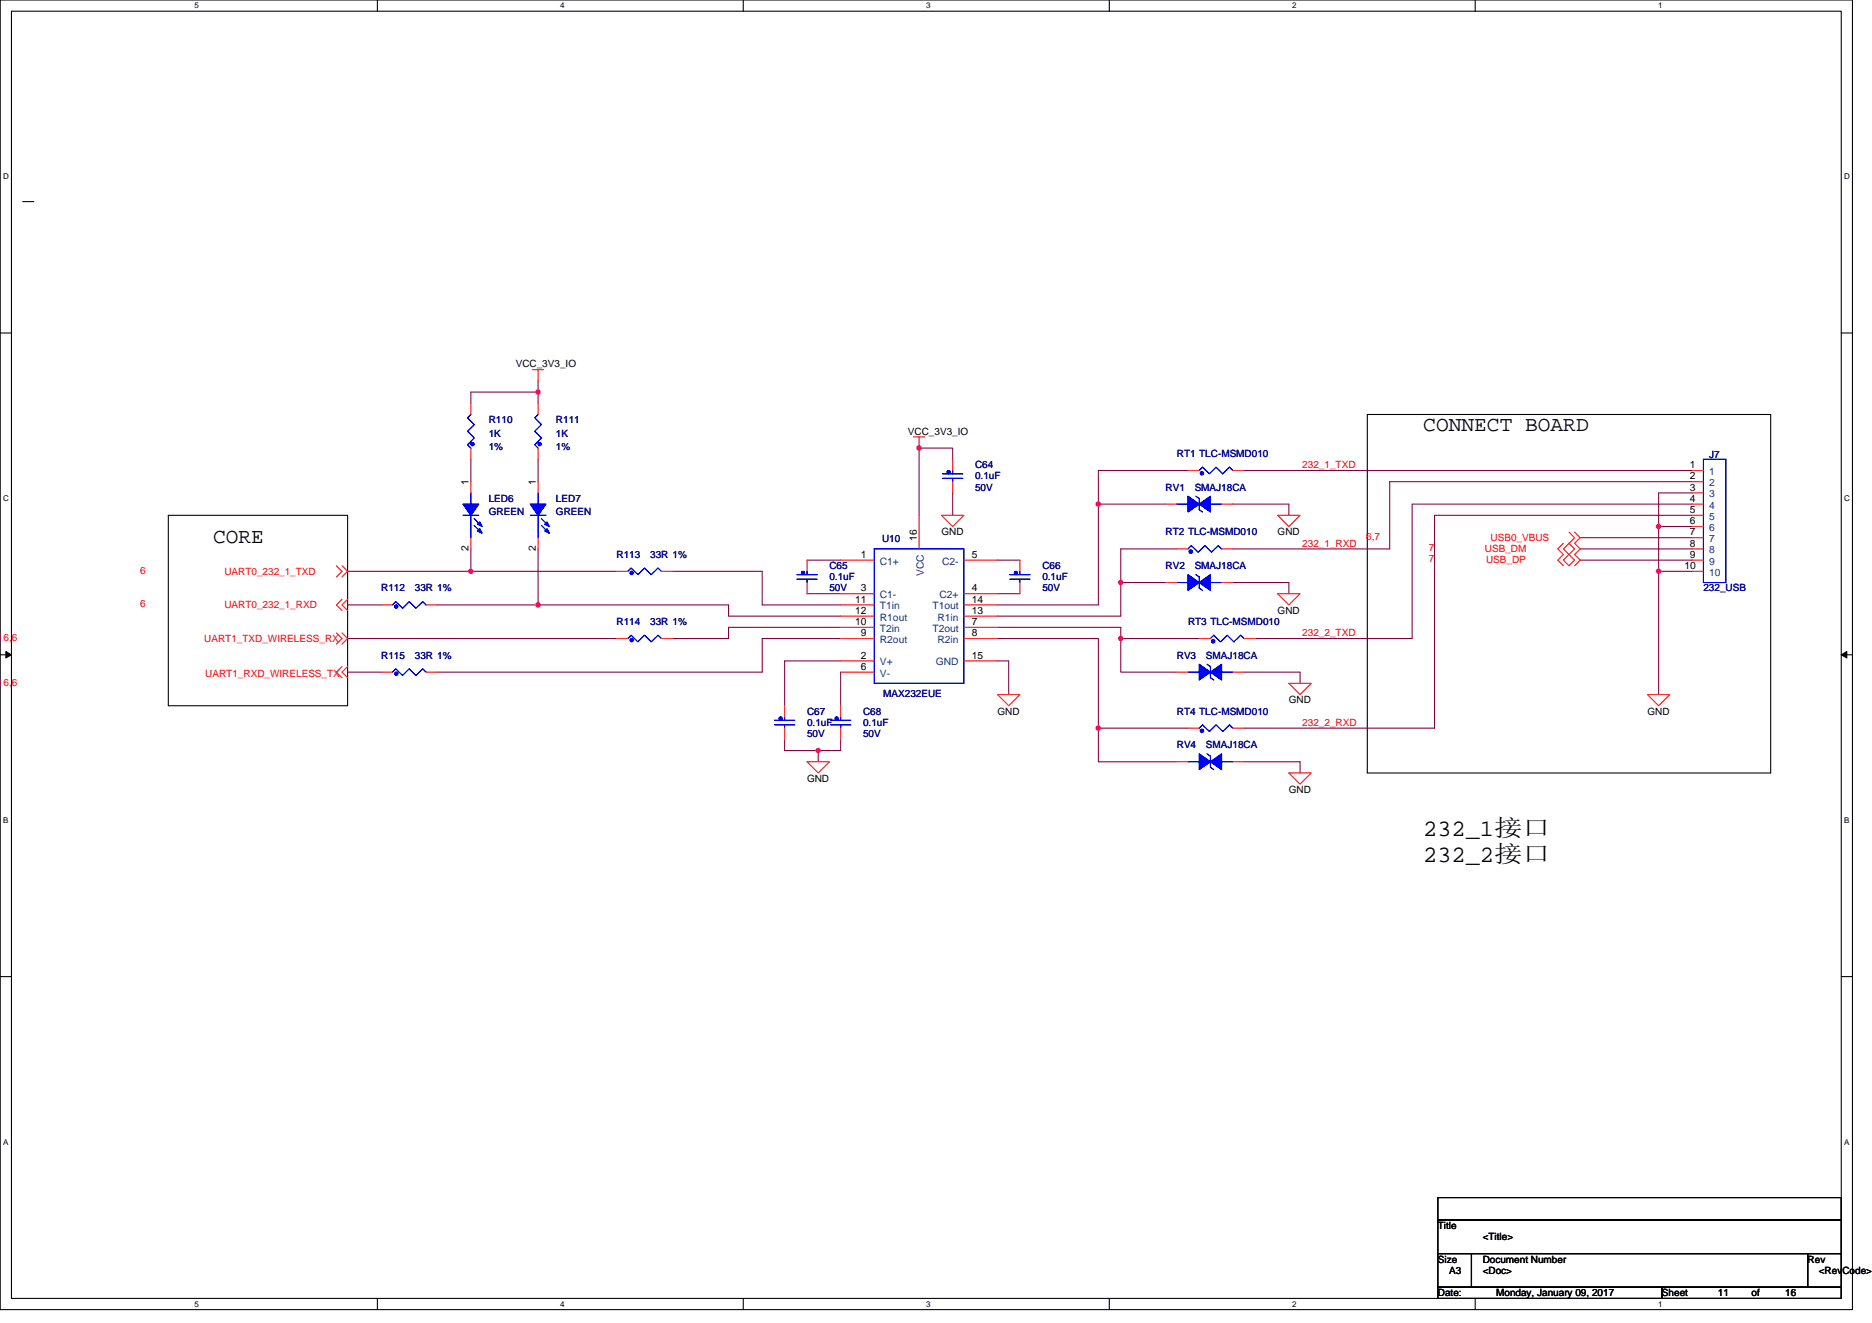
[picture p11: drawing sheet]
<svg xmlns="http://www.w3.org/2000/svg" width="297mm" height="210mm" viewBox="0 0 297 210" stroke-linecap="round" stroke-linejoin="round" font-family="sans-serif">
<path d="M0 0h293.9v207.9h-293.9zM1.8 1.8h290.4v204.3h-290.4z" fill="none" stroke="#000" stroke-width=".17"/>
<g fill="#fff">
<path d="M30.8 .2h.7v1.4h-.7z"/>
<path d="M30.8 206.3h.7v1.4h-.7z"/>
</g>
<path d="M59.9 0v1.8M59.9 206.1v1.8" fill="none" stroke="#000" stroke-width=".17"/>
<g fill="#fff">
<path d="M88.9 .2h.7v1.4h-.7z"/>
<path d="M88.9 206.3h.7v1.4h-.7z"/>
</g>
<path d="M117.9 0v1.8M117.9 206.1v1.8" fill="none" stroke="#000" stroke-width=".17"/>
<g fill="#fff">
<path d="M147 .2h.7v1.4h-.7z"/>
<path d="M147 206.3h.7v1.4h-.7z"/>
</g>
<path d="M176 0v1.8M176 206.1v1.8" fill="none" stroke="#000" stroke-width=".17"/>
<g fill="#fff">
<path d="M205 .2h.7v1.4h-.7z"/>
<path d="M205 206.3h.7v1.4h-.7z"/>
</g>
<path d="M234.1 0v1.8M234.1 206.1v1.8" fill="none" stroke="#000" stroke-width=".17"/>
<g fill="#fff">
<path d="M263.1 .2h.7v1.4h-.7z"/>
<path d="M263.1 206.3h.7v1.4h-.7z"/>
<path d="M.5 27.3h.9v1.4h-.9z"/>
<path d="M292.6 27.3h.9v1.4h-.9z"/>
<path d="M.5 78.4h.9v1.4h-.9z"/>
<path d="M292.6 78.4h.9v1.4h-.9z"/>
</g>
<path d="M0 52.9h1.8M292.2 52.9h1.7" fill="none" stroke="#000" stroke-width=".17"/>
<g fill="#fff">
<path d="M.5 129.5h.8v1.4h-.8z"/>
<path d="M292.6 129.5h.9v1.4h-.9z"/>
</g>
<path d="M0 103.9h1.8M292.2 103.9h1.7" fill="none" stroke="#000" stroke-width=".17"/>
<path d="M.9 103.4l.9 .5-.9 .5zM292.2 103.9l.8-.5v1z" fill="#000" stroke="#000" stroke-width=".16"/>
<g fill="#fff">
<path d="M.5 180.5h.8v1.4h-.8z"/>
<path d="M292.6 180.5h.9v1.4h-.9z"/>
</g>
<path d="M3.6 32h1.8M217 65.8h64v56.9h-64zM26.7 81.8h28.5v30.2h-28.5zM0 155h1.8M292.2 155h1.7M228.2 190.1h64v3.5h-64zM228.2 193.6h64v5.4h-64zM228.2 199h5.3v5.3h-5.3zM233.5 199h53.3v5.3h-53.3zM286.8 199h5.4v5.3h-5.4zM228.2 204.3h35.5v1.8h-35.5zM263.7 204.3h28.5v1.8h-28.5z" fill="none" stroke="#000" stroke-width=".17"/>
<g fill="none" stroke="#800040" stroke-width=".17">
<path d="M74.7 72.9v3.6M85.4 62.2v1.8M85.4 62.2h-10.7v1.8M85.4 72.9v3.6M85.4 60.5v1.7M151.2 72.9v-1.8h-5.4v10.7M151.2 78.2v3.6M188.5 74.7h-14.2v5.3h10.7M197.4 74.7h71.1M268.5 76.5h-48v10.6h-24.9M268.5 78.2h-5.3v5.4h5.3M55.2 90.7h19.5"/>
<path d="M55.2 96h5.3M69.4 96h16M74.7 87.1v3.6M74.7 90.7h23.1M85.4 87.1v8.9M85.4 96h30.2v1.8h17.8M106.7 90.7h14.2v5.3h12.5M128.1 88.9h5.3M128.1 94.2h5.3M133.4 99.6h-17.8v1.7h-8.9M158.3 88.9h3.5M158.3 94.2h3.5"/>
<path d="M158.3 99.6h19.5v1.7M174.3 80v16h-16M177.8 92.5v5.3h-19.5M177.8 92.5h7.2M186.7 87.1h-8.9v5.4M195.6 92.5h8.9v1.7M195.6 80h8.9v1.8M250.7 85.3h17.8M250.7 87.1h17.8M250.7 88.9h17.8M263.2 83.6v7.1h5.3M263.2 90.7v19.5"/>
<path d="M268.5 80h-44.4v21.3h-24.9M268.5 81.8h-40.9v33.8h-30.2M55.2 101.3h42.6M55.2 106.7h5.3M124.5 117.3v1.8h5.3M129.8 119.1v1.8M133.4 106.7v5.3M133.4 104.9h-8.9v7.1M133.4 117.3v1.8h-3.6M133.4 101.3h-12.5v5.4h-51.5M158.3 104.9h1.8v5.3M158.3 101.3h16v14.3"/>
<path d="M174.3 115.6v5.3h12.4M174.3 115.6h14.2M177.8 101.3h12.5M177.8 101.3v5.4h8.9M197.4 106.7h8.9v1.8M197.4 120.9h8.9v1.8"/>
</g>
<g fill="#f0f" stroke="#f0f" stroke-width=".17">
<circle cx="129.8" cy="119.1" r=".35"/>
<circle cx="85.4" cy="62.2" r=".35"/>
<circle cx="74.7" cy="90.7" r=".35"/>
<circle cx="85.4" cy="96" r=".35"/>
<circle cx="174.3" cy="80" r=".35"/>
<circle cx="177.8" cy="92.4" r=".35"/>
<circle cx="174.3" cy="115.6" r=".35"/>
<circle cx="177.8" cy="101.3" r=".35"/>
<circle cx="145.8" cy="71.1" r=".35"/>
<circle cx="263.2" cy="90.7" r=".35"/>
<circle cx="263.2" cy="83.6" r=".35"/>
</g>
<g fill="none" stroke="#f00" stroke-width=".17">
<path d="M84.5 58.7h1.8M85.4 58.7v1.8M74.7 71.1v1.8M74.7 64v1.8M74.7 76.5v1.7M85.4 76.5v1.7M85.4 71.1v1.8M85.4 64v1.8M144.9 69.3h1.8M145.8 69.3v1.8M151.2 72.9v1.8M151.2 76.5v1.7"/>
<path d="M188.5 74.7h1.8M195.6 74.7h1.8M268.5 74.7h1.8M268.5 76.5h1.8M268.5 78.2h1.8M53.4 89.8l.9 .9-.9 .9M54.3 89.8l.9 .9-.9 .9M54.3 95.1l-.9 .9 .9 .9M55.2 95.1l-.9 .9 .9 .9M60.5 96h1.8M67.6 96h1.8M74.7 85.3v1.8"/>
<path d="M85.4 85.3v1.8M97.8 90.7h1.8M104.9 90.7h1.8M128.1 88.9v1.8M128.1 92.5v1.7M133.4 88.9h5.3M133.4 94.2h5.3M133.4 96h5.3M133.4 97.8h5.3M133.4 99.6h5.3M145.8 81.8v5.3M149.4 81.8h3.5l-1.7 1.8z"/>
<path d="M152.9 99.6h5.4M152.9 97.8h5.4M152.9 96h5.4M152.9 94.2h5.4M152.9 88.9h5.4M161.8 88.9v1.8M161.8 92.5v1.7M185 92.5h1.7M185 80h1.7M186.7 87.1h1.8M193.8 92.5h1.8M193.8 80h1.8"/>
<path d="M193.8 87.1h1.8M202.7 81.8h3.6l-1.8 1.8zM202.7 94.2h3.6l-1.8 1.8zM248.1 86.2l-.9 .9 .9 .9-.9 .9 .9 .9M248.1 88.9l.9-.9 .8 .9-.8 .9zM249 84.5l.8 .8-.8 .9M249 86.2l.8 .9-.8 .9M249 86.2l-.9 .9 .9 .9M249.8 84.5l.9 .8-.9 .9 .9 .9-.9 .9 .9 .9-.9 .9M268.5 80h1.8M268.5 81.8h1.8M268.5 83.6h1.8"/>
<path d="M268.5 85.3h1.8M268.5 87.1h1.8M268.5 88.9h1.8M268.5 90.7h1.8M53.4 100.5l.9 .8-.9 .9M54.3 100.5l.9 .8-.9 .9M54.3 105.8l-.9 .9 .9 .9M55.2 105.8l-.9 .9 .9 .9M60.5 106.7h1.8M67.6 106.7h1.8M97.8 101.3h1.8M104.9 101.3h1.8"/>
<path d="M124.5 112v1.8M124.5 115.6v1.7M133.4 104.9h5.3M133.4 101.3h5.3M133.4 106.7h5.3M133.4 112v1.8M133.4 115.6v1.7M152.9 104.9h5.4M152.9 101.3h5.4M158.3 110.2h3.5l-1.7 1.8zM186.7 106.7h1.8M188.5 115.6h1.8"/>
<path d="M190.3 101.3h1.8M195.6 115.6h1.8M195.6 106.7h1.8M197.4 101.3h1.8M204.5 108.5h3.6l-1.8 1.7zM261.4 110.2h3.6l-1.8 1.8zM128.1 120.9h3.5l-1.8 1.8zM186.7 120.9h1.8M195.6 120.9h1.8M204.5 122.7h3.6l-1.8 1.8z"/>
</g>
<g fill="none" stroke="#00f" stroke-width=".17">
<path d="M74.7 65.8l-.5 .5 1 1.1-1 1.1 1 1-1 1.1 .5 .5M74.7 78.2v1.8M85.4 78.2v1.8M85.4 65.8l-.5 .5 1 1.1-1 1.1 1 1-1 1.1 .5 .5M149.6 75.9h3.2M149.6 75.2h3.2M151.2 75.9v.6M151.2 74.7v.5M189.8 78.8l.5 .3v1.8l.5 .4M190.3 74.7l.5-.6 1.1 1.1 1.1-1.1 1 1.1 1.1-1.1 .5 .6M270.3 72.9h3.6v19.6h-3.6zM62.3 96l.5-.5 1.1 1 1-1 1.1 1 1.1-1 .5 .5"/>
<path d="M73.5 81.8h2.5M74.7 81.8v3.5M75.2 82.3l1.1 1.1M75.2 83.4l1.1 1.1M84.1 81.8h2.5M85.4 81.8v3.5M85.9 82.3l1.1 1.1M85.9 83.4l1.1 1.1M99.6 90.7l.5-.6 1.1 1.1 1.1-1.1 1 1.1 1.1-1.1 .5 .6M126.4 91.9h3.3M126.4 91.2h3.3M128.1 91.9v.6"/>
<path d="M128.1 90.7v.5M138.7 87.1h14.2v21.4h-14.2zM160.2 91.9h3.2M160.2 91.2h3.2M161.8 91.9v.6M161.8 90.7v.5M186.7 92.5h1.8M186.7 80h1.8M188.5 87.1l.5-.5 1.1 1.1 1.1-1.1 1 1.1 1.1-1.1 .5 .5M189.8 91.2l.5 .4v1.7l.5 .4M192.1 92.5h1.7M192.1 80h1.7"/>
<path d="M62.3 106.7l.5-.5 1.1 1 1-1 1.1 1 1.1-1 .5 .5M99.6 101.3l.5-.5 1.1 1.1 1.1-1.1 1 1.1 1.1-1.1 .5 .5M122.9 115h3.2M122.9 114.3h3.2M124.5 115v.6M124.5 113.8v.5M131.8 115h3.2M131.8 114.3h3.2M133.4 115v.6M133.4 113.8v.5M188.5 106.7h1.8M190.3 115.6l.5-.6 1.1 1.1 1.1-1.1 1 1.1 1.1-1.1 .5 .6"/>
<path d="M191.5 105.4l.6 .4v1.8l.5 .3M191.5 119.7l.6 .3v1.8l.5 .4M192.1 101.3l.5-.5 1.1 1.1 1-1.1 1.1 1.1 1.1-1.1 .5 .5M193.8 106.7h1.8M188.5 120.9h1.8M193.8 120.9h1.8"/>
</g>
<g fill="#00f" stroke="#00f" stroke-width=".17">
<path d="M192.1 106.7l1.7-1.3v2.5z" fill-rule="evenodd"/>
<path d="M190.3 105.4l1.8 1.3-1.8 1.2z" fill-rule="evenodd"/>
<path d="M192.1 106.7l1.7-1.3v2.5z" fill-rule="evenodd"/>
<path d="M190.3 105.4l1.8 1.3-1.8 1.2z" fill-rule="evenodd"/>
<path d="M192.1 120.9l1.7-1.2v2.5z" fill-rule="evenodd"/>
<path d="M190.3 119.7l1.8 1.2-1.8 1.3z" fill-rule="evenodd"/>
<path d="M192.1 120.9l1.7-1.2v2.5z" fill-rule="evenodd"/>
<path d="M190.3 119.7l1.8 1.2-1.8 1.3z" fill-rule="evenodd"/>
<path d="M190.3 92.5l1.8-1.3v2.5z" fill-rule="evenodd"/>
<path d="M188.5 91.2l1.8 1.3-1.8 1.2z" fill-rule="evenodd"/>
<path d="M190.3 92.5l1.8-1.3v2.5z" fill-rule="evenodd"/>
<path d="M188.5 91.2l1.8 1.3-1.8 1.2z" fill-rule="evenodd"/>
<path d="M73.5 80h2.5l-1.3 1.8z" fill-rule="evenodd"/>
<path d="M76.1 83.9l.4 .7-.7-.3z" fill-rule="evenodd"/>
<path d="M76.1 82.8l.4 .8-.7-.4z" fill-rule="evenodd"/>
<path d="M73.5 80h2.5l-1.3 1.8z" fill-rule="evenodd"/>
<path d="M76.1 83.9l.4 .7-.7-.3z" fill-rule="evenodd"/>
<path d="M76.1 82.8l.4 .8-.7-.4z" fill-rule="evenodd"/>
<path d="M84.1 80h2.5l-1.2 1.8z" fill-rule="evenodd"/>
<path d="M86.8 83.9l.4 .7-.8-.3z" fill-rule="evenodd"/>
<path d="M86.8 82.8l.4 .8-.8-.4z" fill-rule="evenodd"/>
<path d="M84.1 80h2.5l-1.2 1.8z" fill-rule="evenodd"/>
<path d="M86.8 83.9l.4 .7-.8-.3z" fill-rule="evenodd"/>
<path d="M86.8 82.8l.4 .8-.8-.4z" fill-rule="evenodd"/>
<path d="M190.3 80l1.8-1.2v2.5z" fill-rule="evenodd"/>
<path d="M188.5 78.8l1.8 1.2-1.8 1.3z" fill-rule="evenodd"/>
<path d="M190.3 80l1.8-1.2v2.5z" fill-rule="evenodd"/>
<path d="M188.5 78.8l1.8 1.2-1.8 1.3z" fill-rule="evenodd"/>
<circle cx="123.9" cy="114" r=".25"/>
<circle cx="192.5" cy="101.8" r=".27"/>
<circle cx="75" cy="70.5" r=".25"/>
<circle cx="150.5" cy="74.9" r=".25"/>
<circle cx="190.7" cy="75.1" r=".27"/>
<circle cx="100.2" cy="90.9" r=".25"/>
<circle cx="190.7" cy="116" r=".27"/>
<circle cx="132.8" cy="114" r=".25"/>
<circle cx="188.9" cy="87.6" r=".27"/>
<circle cx="62.9" cy="106.9" r=".25"/>
<circle cx="62.9" cy="96.3" r=".25"/>
<circle cx="100.2" cy="101.6" r=".25"/>
<circle cx="127.4" cy="90.9" r=".25"/>
<circle cx="161.2" cy="90.9" r=".25"/>
<circle cx="85.6" cy="70.5" r=".25"/>
</g>
<g font-size="3.7">
<text x="225.8" y="132.8">232_1接口</text>
<text x="225.8" y="136.7">232_2接口</text>
</g>
<g font-size="3.4">
<text x="225.8" y="68.5">CONNECT BOARD</text>
<text x="33.8" y="86.3">CORE</text>
</g>
<g font-size="1.6">
<text x="81.8" y="58.3">VCC_3V3_IO</text>
<text x="144.1" y="69">VCC_3V3_IO</text>
<text x="74.3" y="77" transform="rotate(-90 74.3 77)">1</text>
<text x="85" y="77" transform="rotate(-90 85 77)">1</text>
<text x="268.2" y="74.3">1</text>
<text x="268.2" y="76.1">2</text>
<text x="268.2" y="77.9">3</text>
<text x="268.2" y="79.6">4</text>
<text x="268.2" y="81.4">5</text>
<text x="268.2" y="83.2">6</text>
<text x="74.3" y="87.5" transform="rotate(-90 74.3 87.5)">2</text>
<text x="85" y="87.5" transform="rotate(-90 85 87.5)">2</text>
<text x="136.6" y="88.5">1</text>
<text x="145.5" y="85.9" transform="rotate(-90 145.5 85.9)">16</text>
<text x="149.4" y="85">GND</text>
<text x="154.2" y="88.5">5</text>
<text x="202.7" y="85">GND</text>
<text x="268.2" y="85">7</text>
<text x="268.2" y="86.7">8</text>
<text x="268.2" y="88.5">9</text>
<text x="135.7" y="95.6">11</text>
<text x="136.6" y="93.9">3</text>
<text x="154.2" y="95.6">14</text>
<text x="154.2" y="93.9">4</text>
<text x="267.3" y="90.3">10</text>
<text x="135.7" y="97.4">12</text>
<text x="135.7" y="99.2">10</text>
<text x="136.6" y="101">9</text>
<text x="154.2" y="99.2">7</text>
<text x="154.2" y="101">8</text>
<text x="154.2" y="97.4">13</text>
<text x="202.7" y="97.4">GND</text>
<text x="136.6" y="104.5">2</text>
<text x="136.6" y="106.3">6</text>
<text x="154.2" y="104.5">15</text>
<text x="158.3" y="113.4">GND</text>
<text x="204.5" y="111.7">GND</text>
<text x="261.4" y="113.4">GND</text>
<text x="128.1" y="124.1">GND</text>
<text x="204.5" y="125.9">GND</text>
<text x="228.2" y="195.1">Title</text>
<text x="235.3" y="196.8">&lt;Title&gt;</text>
<text x="228.2" y="200.4">Size</text>
<text x="229.9" y="202.2">A3</text>
<text x="235.3" y="200.4">Document Number</text>
<text x="235.3" y="202.2">&lt;Doc&gt;</text>
<text x="286.8" y="200.4">Rev</text>
<text x="288.6" y="202.2">&lt;RevCode&gt;</text>
<text x="228.2" y="205.7">Date:</text>
<text x="237.4" y="205.7">Monday, January 09, 2017</text>
<text x="263.7" y="205.7">Sheet</text>
<text x="272.6" y="205.7">11</text>
<text x="277.9" y="205.7">of</text>
<text x="283.3" y="205.7">16</text>
</g>
<g font-size="1.6" fill="#000080">
<text x="77.6" y="67.2">R110</text>
<text x="77.6" y="69.3">1K</text>
<text x="77.6" y="71.5">1%</text>
<text x="88.2" y="67.2">R111</text>
<text x="88.2" y="69.3">1K</text>
<text x="88.2" y="71.5">1%</text>
<text x="154.7" y="74.3">C64</text>
<text x="154.7" y="76.1">0.1uF</text>
<text x="154.7" y="77.9">50V</text>
<text x="185" y="77.9">RV1</text>
<text x="186.7" y="72.5">RT1 TLC-MSMD010</text>
<text x="189.6" y="77.9">SMAJ18CA</text>
<text x="271.2" y="72.7">J7</text>
<text x="77.6" y="79.7">LED6</text>
<text x="77.6" y="81.8">GREEN</text>
<text x="88.2" y="79.7">LED7</text>
<text x="88.2" y="81.8">GREEN</text>
<text x="97.8" y="88.5">R113</text>
<text x="103.2" y="88.5">33R 1%</text>
<text x="140" y="86">U10</text>
<text x="185" y="85">RT2 TLC-MSMD010</text>
<text x="60.5" y="93.9">R112</text>
<text x="65.8" y="93.9">33R 1%</text>
<text x="131.6" y="90.3">C65</text>
<text x="131.6" y="92.1">0.1uF</text>
<text x="131.6" y="93.9">50V</text>
<text x="165.4" y="90.3">C66</text>
<text x="165.4" y="92.1">0.1uF</text>
<text x="165.4" y="93.9">50V</text>
<text x="185" y="90.3">RV2</text>
<text x="189.6" y="90.3">SMAJ18CA</text>
<text x="270.3" y="93.9">232_USB</text>
<text x="97.8" y="99.2">R114</text>
<text x="103.2" y="99.2">33R 1%</text>
<text x="188.5" y="99.2">RT3 TLC-MSMD010</text>
<text x="60.5" y="104.5">R115</text>
<text x="65.8" y="104.5">33R 1%</text>
<text x="186.7" y="104.5">RV3</text>
<text x="191.3" y="104.5">SMAJ18CA</text>
<text x="128.1" y="113.4">C67</text>
<text x="136.9" y="113.4">C68</text>
<text x="140.1" y="110.6">MAX232EUE</text>
<text x="186.7" y="113.4">RT4 TLC-MSMD010</text>
<text x="128.1" y="115.2">0.1uF</text>
<text x="128.1" y="117">50V</text>
<text x="136.9" y="115.2">0.1uF</text>
<text x="136.9" y="117">50V</text>
<text x="186.7" y="118.8">RV4</text>
<text x="191.3" y="118.8">SMAJ18CA</text>
</g>
<g font-size="1.6" fill="#f00">
<text x="206.6" y="74.3">232_1_TXD</text>
<text x="206.6" y="86.8">232_1_RXD</text>
<text x="216.8" y="85.7">6,7</text>
<text x="226.7" y="87.5">7</text>
<text x="226.7" y="89.3">7</text>
<text x="235.6" y="87.7">USB_DM</text>
<text x="235.8" y="89.4">USB_DP</text>
<text x="236.5" y="85.9">USB0_VBUS</text>
<text x="22.3" y="91">6</text>
<text x="35.6" y="91.2">UART0_232_1_TXD</text>
<text x="-.3" y="101.7">16,6</text>
<text x="22.3" y="96.4">6</text>
<text x="32.4" y="101.9">UART1_TXD_WIRELESS_RX</text>
<text x="35.6" y="96.5">UART0_232_1_RXD</text>
<text x="206.6" y="101">232_2_TXD</text>
<text x="32.6" y="107.4">UART1_RXD_WIRELESS_TX</text>
<text x="-.3" y="108.8">16,6</text>
<text x="206.6" y="115.2">232_2_RXD</text>
</g>
<g font-size="1.6" fill="#004080">
<text x="271.2" y="75.4">1</text>
<text x="271.2" y="77.2">2</text>
<text x="271.2" y="79">3</text>
<text x="271.2" y="80.7">4</text>
<text x="271.2" y="82.5">5</text>
<text x="139.6" y="89.6">C1+</text>
<text x="149.5" y="89.6">C2-</text>
<text x="271.2" y="84.3">6</text>
<text x="271.2" y="86.1">7</text>
<text x="271.2" y="87.8">8</text>
<text x="271.2" y="89.6">9</text>
<text x="139.6" y="95">C1-</text>
<text x="146.6" y="91.5" transform="rotate(-90 146.6 91.5)">VCC</text>
<text x="149.1" y="95">C2+</text>
<text x="271.2" y="91.4">10</text>
<text x="139.6" y="96.7">T1in</text>
<text x="139.6" y="98.5">R1out</text>
<text x="139.6" y="100.3">T2in</text>
<text x="148" y="100.3">T2out</text>
<text x="148" y="96.7">T1out</text>
<text x="148.8" y="98.5">R1in</text>
<text x="139.6" y="105.6">V+</text>
<text x="139.6" y="102.1">R2out</text>
<text x="139.6" y="107.4">V-</text>
<text x="148.5" y="105.6">GND</text>
<text x="148.8" y="102.1">R2in</text>
</g>
<g font-size="1.3">
<text x="30.8" y="1.3">5</text>
<text x="88.9" y="1.3">4</text>
<text x="147" y="1.3">3</text>
<text x="205" y="1.3">2</text>
<text x="263.1" y="1.3">1</text>
<text x=".5" y="28.4">D</text>
<text x="292.6" y="28.4">D</text>
<text x=".5" y="79.5">C</text>
<text x="292.6" y="79.5">C</text>
<text x=".5" y="130.6">B</text>
<text x="292.6" y="130.6">B</text>
<text x=".5" y="181.7">A</text>
<text x="292.6" y="181.7">A</text>
<text x="30.8" y="207.4">5</text>
<text x="88.9" y="207.4">4</text>
<text x="147" y="207.4">3</text>
<text x="205" y="207.4">2</text>
<text x="263.1" y="207.4">1</text>
</g>
</svg>
